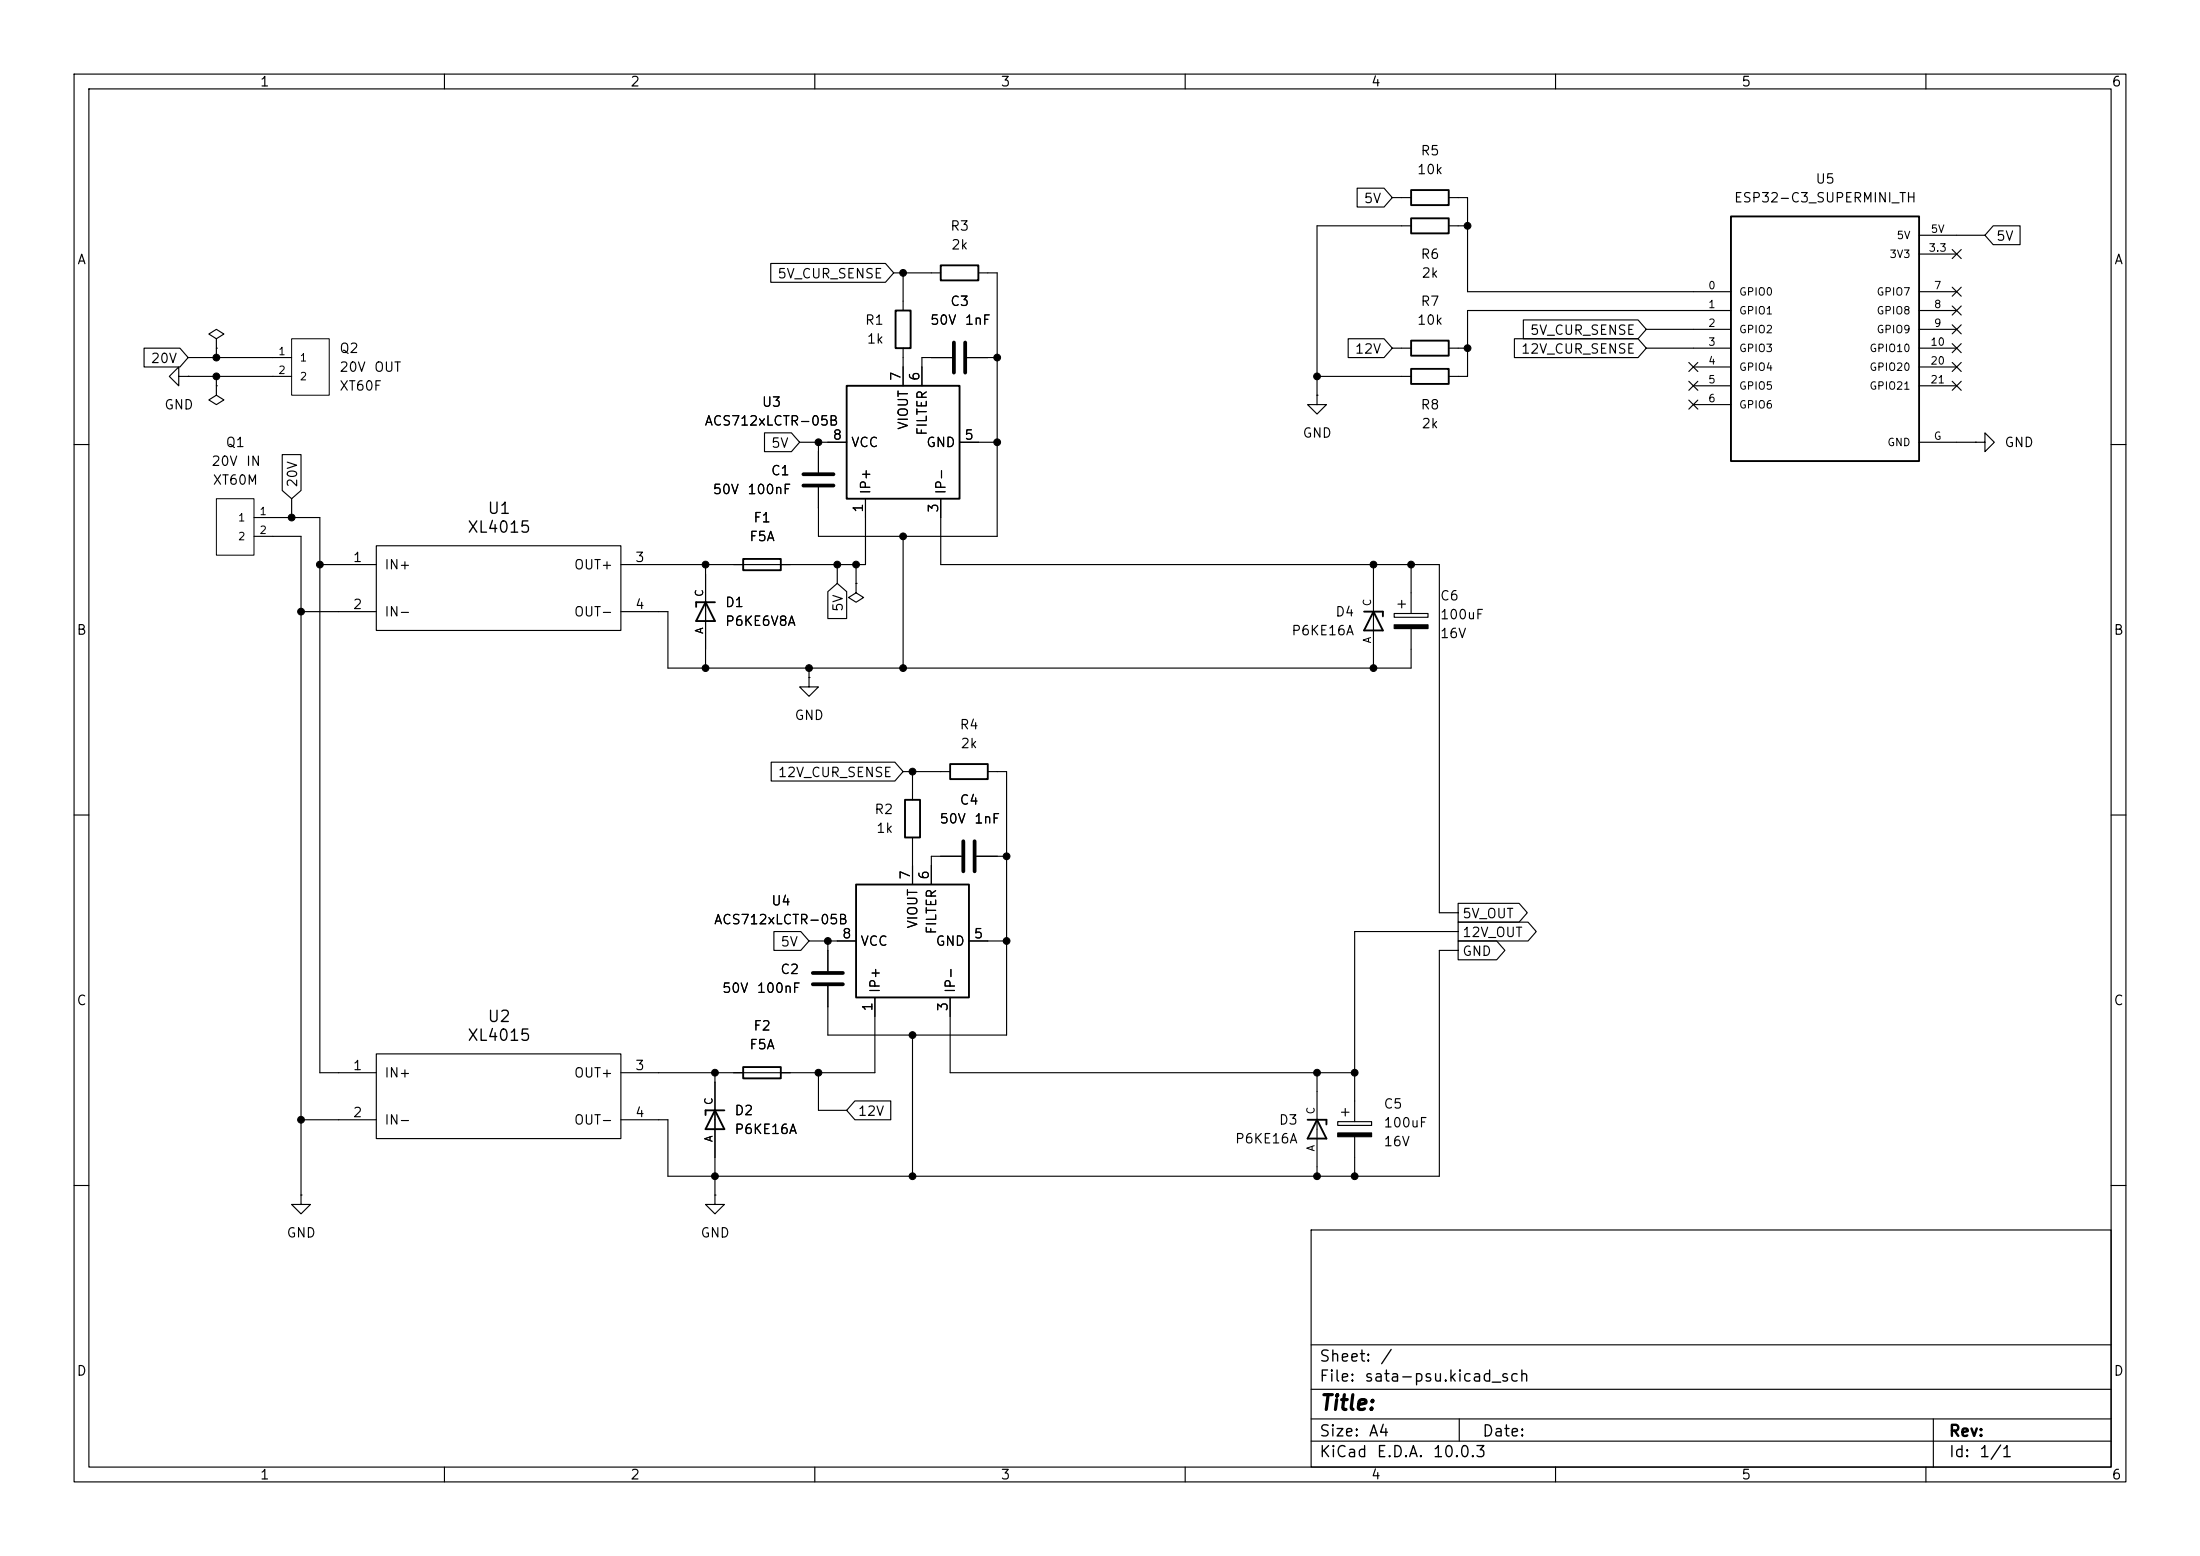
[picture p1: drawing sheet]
<svg xmlns="http://www.w3.org/2000/svg" width="297mm" height="210mm" viewBox="0 0 297 210" stroke-linecap="round" stroke-linejoin="round" font-family="sans-serif">
<g fill="none" stroke="#000" stroke-width=".15">
<path d="M10 10h277v190h-277zM12 12h273v186h-273zM60 10v2M110 10v2M160 10v2M210 10v2M260 10v2M104.1 35.6h15.4l1.1 1.2-1.1 1.3h-15.4zM120.6 36.8h6.4M121.9 36.8v5.1M132.1 36.8h2.5v35.6h-24.1v-6.6M183.2 25.4h3.6l1.2 1.3-1.2 1.2h-3.6z"/>
<path d="M188 26.7h2.5M190.5 30.5h-12.7v22.8M195.6 26.7h2.5v12.7h35.6M195.6 30.5h2.5M259.1 39.4h5.1M259.1 34.3h5.1M259.1 31.8h8.9M263.6 38.8l1.2 1.2M263.6 33.7l1.2 1.2M264.8 38.8l-1.2 1.2M264.8 33.7l-1.2 1.2M269.1 30.5h3.6v2.5h-3.6l-1.1-1.2z"/>
<path d="M19.4 47h4.9l1.1 1.3-1.1 1.2h-4.9zM24.1 50.8v-1.3l-1.2 1.3 1.2 1.3v-1.3h1.3M25.4 50.8h.1M25.4 48.3h14M25.4 50.8h14M29.2 52.1v1.2l1 .7-1 .6-1-.6 1-.7M29.2 52.1h.1M29.2 45.7l1-.6-1-.6-1 .6 1 .6v1.3M29.2 47h.1M29.2 47v1.3M29.2 50.8v1.3M103.2 58.4h3.6l1.1 1.3-1.1 1.3h-3.6z"/>
<path d="M107.9 59.7h6.4M110.5 59.7v4.1M121.9 47v5.1M128.5 48.3h-4v3.8M129.5 59.7h5.1M130.6 48.3h4M177.8 53.3v1.3h1.3l-1.3 1.3-1.3-1.3h1.3M177.8 53.3h.1M177.8 50.8h12.7M182 45.7h4.8l1.2 1.3-1.2 1.3h-4.8zM188 47h2.5M195.6 47h2.5"/>
<path d="M204.4 45.7h16.7l1.1 1.3-1.1 1.3h-16.7zM205.7 43.2h15.4l1.1 1.3-1.1 1.2h-15.4zM222.2 44.5h11.5M222.2 47h11.5M228 48.9l1.2 1.2M228 54l1.2 1.2M228 51.5l1.2 1.2M228.6 49.5h5.1M228.6 52.1h5.1M228.6 54.6h5.1M229.2 48.9l-1.2 1.2M229.2 54l-1.2 1.2"/>
<path d="M229.2 51.5l-1.2 1.2M233.7 41.9h-35.6v8.9h-2.5M259.1 41.9h5.1M259.1 44.5h5.1M259.1 47h5.1M259.1 49.5h5.1M259.1 52.1h5.1M259.1 59.7h7.6M263.6 46.4l1.2 1.2M263.6 48.9l1.2 1.2M263.6 43.8l1.2 1.3M263.6 41.3l1.2 1.2"/>
<path d="M263.6 51.5l1.2 1.2M264.8 46.4l-1.2 1.2M264.8 48.9l-1.2 1.2M264.8 43.8l-1.2 1.3M264.8 41.3l-1.2 1.2M264.8 51.5l-1.2 1.2M266.7 59.7h1.3v-1.3l1.2 1.3-1.2 1.3v-1.3M266.7 59.7h.1M10 60h2M34.3 69.9h8.9v74.9h7.6M34.3 72.4h6.3v88.9M38.1 61.4h2.5v4.8l-1.2 1.1-1.3-1.1z"/>
<path d="M39.4 67.3v2.6M43.2 76.2h7.6M50.8 73.7h33v11.4h-33zM95.2 76.2v14M111.8 79.9l1.2-1.2 1.3 1.2v3.6h-2.5zM113 76.2v2.5M115.6 78.7v1.3l1 .6-1 .7-1-.7 1-.6M115.6 78.7h.1M115.6 76.2v2.5M116.8 67.3v8.9h-33M121.9 72.4v17.8M127 67.3v8.9h67.3v47h2.5"/>
<path d="M185.4 76.2v14M190.5 76.2v6.6M285 60h2M40.6 82.6h10.2M83.8 82.6h6.4v7.6h100.3v-5.4M109.2 91.4v1.3h1.3l-1.3 1.3-1.3-1.3h1.3M109.2 91.4h.1M109.2 90.2v1.2M188.2 82.8h4.6v.5h-4.6zM188.7 81.5h1M189.2 81v1M10 110h2"/>
<path d="M104.1 102.9h16.7l1.1 1.2-1.1 1.3h-16.7zM121.9 104.1h6.4M123.2 104.1v3.9M123.2 113v6.4M129.8 115.6h-4.1v3.8M131.8 115.6h4.1M133.3 104.1h2.6v35.6h-24.1v-6.6M285 110h2M104.5 125.7h3.6l1.1 1.3-1.1 1.3h-3.6zM109.2 127h6.4M111.8 127v4.1M118.1 134.6v10.2h-34.3"/>
<path d="M123.2 139.7v19.1M128.3 134.6v10.2h54.6M130.8 127h5.1M196.8 124.5h9.5l1.1 1.2-1.1 1.3h-9.5zM196.8 121.9h8.3l1.1 1.3-1.1 1.3h-8.3zM196.8 127h5.3l1.1 1.3-1.1 1.2h-5.3zM196.8 125.7h-13.9v25.7M196.8 128.3h-2.5v30.5h-104.1v-7.7h-6.4M40.6 151.1h10.2M50.8 142.2h33v11.5h-33zM96.5 144.8v16.5M110.5 144.8v5.1h3.8"/>
<path d="M115.4 148.6h4.9v2.5h-4.9l-1.1-1.2zM177.8 144.8v14M180.6 151.4h4.6v.5h-4.6zM181.1 150.1h1M181.6 149.6v1M182.9 153.4v5.4M10 160h2M40.6 161.3v1.3h1.3l-1.3 1.2-1.2-1.2h1.2M40.6 161.3h.1M96.5 161.3v1.3h1.3l-1.3 1.2-1.3-1.2h1.3M96.5 161.3h.1M177 166h108v32h-108z"/>
<path d="M285 160h2M60 198v2M110 198v2M160 198v2M177 194.5h108M177 191.5h108M177 187.5h108M177 181.5h108M197 191.5v3M210 198v2M260 198v2M261 191.5v6.5"/>
</g>
<g fill="none" stroke="#000" stroke-width=".25">
<path d="M127 35.8h5.1v2h-5.1zM190.5 25.7h5.1v2h-5.1zM190.5 29.5h5.1v2h-5.1zM233.7 29.2h25.4v33h-25.4zM114.3 52.1h15.2v15.2h-15.2zM120.9 41.9h2v5.1h-2zM190.5 46h5.1v2h-5.1zM190.5 49.8h5.1v2h-5.1zM100.3 75.4h5.1v1.6h-5.1zM95.2 81.3l1.3 2.5h-2.5zM96.5 81.3h-2.5v.6M184.1 82.6h2.6v.6"/>
<path d="M185.4 82.6l1.3 2.5h-2.6zM115.6 119.4h15.2v15.2h-15.2zM122.2 108h2v5h-2zM128.3 103.1h5v2.1h-5zM96.5 149.9l1.3 2.5h-2.6zM97.8 149.9h-2.6v.6M100.3 144h5.1v1.5h-5.1zM176.5 151.1h2.6v.7M177.8 151.1l1.3 2.6h-2.6z"/>
</g>
<path d="M128.8 46.2v4.1M130.3 46.2v4.1M108.5 65.5h4M108.5 64h4M130 113.5v4.1M131.6 113.5v4.1M109.7 132.8h4.1M109.7 131.3h4.1" fill="none" stroke="#000" stroke-width=".51"/>
<path d="M39.4 45.7h5v7.6h-5zM29.2 67.3h5.1v7.6h-5.1z" fill="none" stroke="#000" stroke-width=".14"/>
<path d="M188.2 84.3h4.6v.5h-4.6zM180.6 152.9h4.6v.5h-4.6z" fill="#000" stroke="#000" stroke-width=".15"/>
<g fill="#000" stroke="#000" stroke-width=".14">
<circle cx="121.9" cy="36.8" r=".46"/>
<circle cx="198.1" cy="30.5" r=".46"/>
<circle cx="29.2" cy="50.8" r=".46"/>
<circle cx="29.2" cy="48.3" r=".46"/>
<circle cx="110.5" cy="59.7" r=".46"/>
<circle cx="134.6" cy="48.3" r=".46"/>
<circle cx="134.6" cy="59.7" r=".46"/>
<circle cx="177.8" cy="50.8" r=".46"/>
<circle cx="198.1" cy="47" r=".46"/>
<circle cx="39.4" cy="69.9" r=".46"/>
<circle cx="43.2" cy="76.2" r=".46"/>
<circle cx="95.2" cy="76.2" r=".46"/>
<circle cx="113" cy="76.2" r=".46"/>
<circle cx="115.6" cy="76.2" r=".46"/>
<circle cx="121.9" cy="72.4" r=".46"/>
<circle cx="185.4" cy="76.2" r=".46"/>
<circle cx="190.5" cy="76.2" r=".46"/>
<circle cx="40.6" cy="82.6" r=".46"/>
<circle cx="95.2" cy="90.2" r=".46"/>
<circle cx="109.2" cy="90.2" r=".46"/>
<circle cx="121.9" cy="90.2" r=".46"/>
<circle cx="185.4" cy="90.2" r=".46"/>
<circle cx="123.2" cy="104.1" r=".46"/>
<circle cx="135.9" cy="115.6" r=".46"/>
<circle cx="111.8" cy="127" r=".46"/>
<circle cx="123.2" cy="139.7" r=".46"/>
<circle cx="135.9" cy="127" r=".46"/>
<circle cx="40.6" cy="151.1" r=".46"/>
<circle cx="96.5" cy="158.8" r=".46"/>
<circle cx="96.5" cy="144.8" r=".46"/>
<circle cx="110.5" cy="144.8" r=".46"/>
<circle cx="123.2" cy="158.8" r=".46"/>
<circle cx="177.8" cy="144.8" r=".46"/>
<circle cx="177.8" cy="158.8" r=".46"/>
<circle cx="182.9" cy="144.8" r=".46"/>
<circle cx="182.9" cy="158.8" r=".46"/>
</g>
<text font-size="2" x="178" y="190.8">Title:</text>
<g font-size="1.5">
<text x="65.7" y="69.7">U1</text>
<text x="63" y="72.3">XL4015</text>
<text x="63" y="140.9">XL4015</text>
<text x="65.7" y="138.3">U2</text>
<text x="178" y="184.2">Sheet:</text>
<text x="186.2" y="184.2">/</text>
<text x="178" y="186.9">File:</text>
<text x="184.1" y="186.9">sata-psu.kicad_sch</text>
<text x="178" y="197.1">KiCad</text>
<text x="178" y="194.3">Size:</text>
<text x="184.7" y="194.3">A4</text>
<text x="185.7" y="197.1">E.D.A.</text>
<text x="193.3" y="197.1">10.0.3</text>
<text x="200" y="194.3">Date:</text>
<text x="263" y="194.3">Rev:</text>
<text x="263" y="197.1">Id:</text>
<text x="267.1" y="197.1">1/1</text>
</g>
<g font-size="1.3">
<text x="35" y="12">1</text>
<text x="85" y="12">2</text>
<text x="135" y="12">3</text>
<text x="185" y="12">4</text>
<text x="235" y="12">5</text>
<text x="285" y="12">6</text>
<text x="191.2" y="23.8">10k</text>
<text x="191.7" y="21.3">R5</text>
<text x="184" y="27.7">5V</text>
<text x="234" y="27.6">ESP32-C3_SUPERMINI_TH</text>
<text x="245" y="25.1">U5</text>
<text x="10.3" y="36">A</text>
<text x="128.2" y="31.5">R3</text>
<text x="128.3" y="34">2k</text>
<text x="191.7" y="35.3">R6</text>
<text x="269.4" y="32.8">5V</text>
<text x="285.3" y="36">A</text>
<text x="104.9" y="37.9">5V_CUR_SENSE</text>
<text x="128.2" y="41.6">C3</text>
<text x="191.7" y="41.6">R7</text>
<text x="191.8" y="37.8">2k</text>
<text x="45.7" y="48">Q2</text>
<text x="116.7" y="44.2">R1</text>
<text x="116.9" y="46.7">1k</text>
<text x="125.5" y="44.2">50V</text>
<text x="130.2" y="44.2">1nF</text>
<text x="191.2" y="44.2">10k</text>
<text x="206.5" y="45.5">5V_CUR_SENSE</text>
<text x="20.3" y="49.3">20V</text>
<text x="45.7" y="53">XT60F</text>
<text x="45.7" y="50.5">20V</text>
<text x="50.4" y="50.5">OUT</text>
<text x="121.9" y="51.5" transform="rotate(-90 121.9 51.5)">7</text>
<text x="124.4" y="51.5" transform="rotate(-90 124.4 51.5)">6</text>
<text x="182.8" y="48.1">12V</text>
<text x="205.3" y="48.1">12V_CUR_SENSE</text>
<text x="22.1" y="55.6">GND</text>
<text x="95" y="57.8">ACS712xLCTR-05B</text>
<text x="102.8" y="55.2">U3</text>
<text x="112.3" y="59.7">8</text>
<text x="122.9" y="58.1" transform="rotate(-90 122.9 58.1)">VIOUT</text>
<text x="125.4" y="58.9" transform="rotate(-90 125.4 58.9)">FILTER</text>
<text x="130.1" y="59.7">5</text>
<text x="175.8" y="59.4">GND</text>
<text x="191.7" y="55.6">R8</text>
<text x="191.8" y="58.1">2k</text>
<text x="28.4" y="63.2">20V</text>
<text x="28.6" y="65.7">XT60M</text>
<text x="30.4" y="60.7">Q1</text>
<text x="33.1" y="63.2">IN</text>
<text x="40.4" y="65.9" transform="rotate(-90 40.4 65.9)">20V</text>
<text x="104" y="64.5">C1</text>
<text x="104" y="60.8">5V</text>
<text x="114.8" y="60.7">VCC</text>
<text x="125" y="60.7">GND</text>
<text x="270.5" y="60.7">GND</text>
<text x="96.1" y="67">50V</text>
<text x="100.8" y="67">100nF</text>
<text x="101.6" y="70.8">F1</text>
<text x="116.8" y="69.3" transform="rotate(-90 116.8 69.3)">1</text>
<text x="117.8" y="66.8" transform="rotate(-90 117.8 66.8)">IP+</text>
<text x="127" y="69.3" transform="rotate(-90 127 69.3)">3</text>
<text x="128" y="66.8" transform="rotate(-90 128 66.8)">IP-</text>
<text x="47.6" y="76.2">1</text>
<text x="51.8" y="77.2">IN+</text>
<text x="77.4" y="77.2">OUT+</text>
<text x="85.7" y="76.2">3</text>
<text x="101.1" y="73.4">F5A</text>
<text x="47.6" y="82.5">2</text>
<text x="51.8" y="83.5">IN-</text>
<text x="77.4" y="83.5">OUT-</text>
<text x="85.7" y="82.5">4</text>
<text x="97.8" y="82.3">D1</text>
<text x="114.1" y="82.7" transform="rotate(-90 114.1 82.7)">5V</text>
<text x="180.2" y="83.5">D4</text>
<text x="194.3" y="81.4">C6</text>
<text x="194.3" y="83.9">100uF</text>
<text x="10.3" y="86">B</text>
<text x="97.8" y="84.8">P6KE6V8A</text>
<text x="174.3" y="86.1">P6KE16A</text>
<text x="194.3" y="86.4">16V</text>
<text x="285.3" y="86">B</text>
<text x="107.2" y="97.5">GND</text>
<text x="129.5" y="98.8">R4</text>
<text x="129.6" y="101.3">2k</text>
<text x="104.9" y="105.2">12V_CUR_SENSE</text>
<text x="118" y="110.2">R2</text>
<text x="118.2" y="112.7">1k</text>
<text x="126.7" y="111.5">50V</text>
<text x="129.5" y="108.9">C4</text>
<text x="131.4" y="111.5">1nF</text>
<text x="123.2" y="118.8" transform="rotate(-90 123.2 118.8)">7</text>
<text x="125.7" y="118.8" transform="rotate(-90 125.7 118.8)">6</text>
<text x="96.3" y="125.1">ACS712xLCTR-05B</text>
<text x="104" y="122.5">U4</text>
<text x="124.2" y="125.4" transform="rotate(-90 124.2 125.4)">VIOUT</text>
<text x="197.3" y="124.3">5V_OUT</text>
<text x="105.3" y="131.8">C2</text>
<text x="105.3" y="128.1">5V</text>
<text x="113.6" y="127">8</text>
<text x="116.1" y="128">VCC</text>
<text x="126.2" y="128">GND</text>
<text x="126.7" y="126.2" transform="rotate(-90 126.7 126.2)">FILTER</text>
<text x="131.4" y="127">5</text>
<text x="197.3" y="126.8">12V_OUT</text>
<text x="197.3" y="129.3">GND</text>
<text x="10.3" y="136">C</text>
<text x="97.4" y="134.3">50V</text>
<text x="102.1" y="134.3">100nF</text>
<text x="118.1" y="136.6" transform="rotate(-90 118.1 136.6)">1</text>
<text x="119.1" y="134.1" transform="rotate(-90 119.1 134.1)">IP+</text>
<text x="128.2" y="136.6" transform="rotate(-90 128.2 136.6)">3</text>
<text x="129.2" y="134.1" transform="rotate(-90 129.2 134.1)">IP-</text>
<text x="285.3" y="136">C</text>
<text x="101.1" y="141.9">F5A</text>
<text x="101.6" y="139.4">F2</text>
<text x="47.6" y="144.8">1</text>
<text x="51.8" y="145.8">IN+</text>
<text x="77.4" y="145.8">OUT+</text>
<text x="85.7" y="144.8">3</text>
<text x="186.7" y="149.9">C5</text>
<text x="47.6" y="151.1">2</text>
<text x="51.8" y="152.1">IN-</text>
<text x="77.4" y="152.1">OUT-</text>
<text x="85.7" y="151.1">4</text>
<text x="99.1" y="150.8">D2</text>
<text x="99.1" y="153.4">P6KE16A</text>
<text x="115.7" y="150.9">12V</text>
<text x="166.6" y="154.6">P6KE16A</text>
<text x="172.6" y="152.1">D3</text>
<text x="186.7" y="152.5">100uF</text>
<text x="186.7" y="155">16V</text>
<text x="38.6" y="167.3">GND</text>
<text x="94.5" y="167.3">GND</text>
<text x="10.3" y="186">D</text>
<text x="285.3" y="186">D</text>
<text x="35" y="200">1</text>
<text x="85" y="200">2</text>
<text x="135" y="200">3</text>
<text x="185" y="200">4</text>
<text x="235" y="200">5</text>
<text x="285" y="200">6</text>
</g>
<g font-size="1">
<text x="255" y="35.1">3V3</text>
<text x="256" y="32.5">5V</text>
<text x="260.3" y="34.2">3.3</text>
<text x="260.6" y="31.7">5V</text>
<text x="230.5" y="39.3">0</text>
<text x="230.5" y="41.8">1</text>
<text x="234.7" y="40.1">GPIO0</text>
<text x="253.3" y="40.1">GPIO7</text>
<text x="261" y="39.3">7</text>
<text x="261" y="41.8">8</text>
<text x="230.5" y="44.4">2</text>
<text x="230.5" y="46.9">3</text>
<text x="234.7" y="42.7">GPIO1</text>
<text x="234.7" y="45.2">GPIO2</text>
<text x="234.7" y="47.8">GPIO3</text>
<text x="252.3" y="47.8">GPIO10</text>
<text x="253.3" y="42.7">GPIO8</text>
<text x="253.3" y="45.2">GPIO9</text>
<text x="260.5" y="46.9">10</text>
<text x="261" y="44.4">9</text>
<text x="37.5" y="48.2">1</text>
<text x="37.5" y="50.7">2</text>
<text x="40.4" y="49">1</text>
<text x="40.4" y="51.6">2</text>
<text x="230.5" y="49.5">4</text>
<text x="230.5" y="52">5</text>
<text x="234.7" y="50.3">GPIO4</text>
<text x="234.7" y="52.8">GPIO5</text>
<text x="252.3" y="50.3">GPIO20</text>
<text x="252.3" y="52.8">GPIO21</text>
<text x="260.5" y="49.5">20</text>
<text x="260.5" y="52">21</text>
<text x="230.5" y="54.5">6</text>
<text x="234.7" y="55.4">GPIO6</text>
<text x="261" y="59.6">G</text>
<text x="254.7" y="60.5">GND</text>
<text x="32.1" y="70.6">1</text>
<text x="34.9" y="69.8">1</text>
<text x="32.1" y="73.2">2</text>
<text x="34.9" y="72.3">2</text>
<text x="95.2" y="80.6" transform="rotate(-90 95.2 80.6)">C</text>
<text x="185.3" y="81.9" transform="rotate(-90 185.3 81.9)">C</text>
<text x="95.2" y="85.7" transform="rotate(-90 95.2 85.7)">A</text>
<text x="185.3" y="86.9" transform="rotate(-90 185.3 86.9)">A</text>
<text x="96.4" y="149.2" transform="rotate(-90 96.4 149.2)">C</text>
<text x="96.4" y="154.2" transform="rotate(-90 96.4 154.2)">A</text>
<text x="177.7" y="155.5" transform="rotate(-90 177.7 155.5)">A</text>
<text x="177.7" y="150.5" transform="rotate(-90 177.7 150.5)">C</text>
</g>
</svg>
